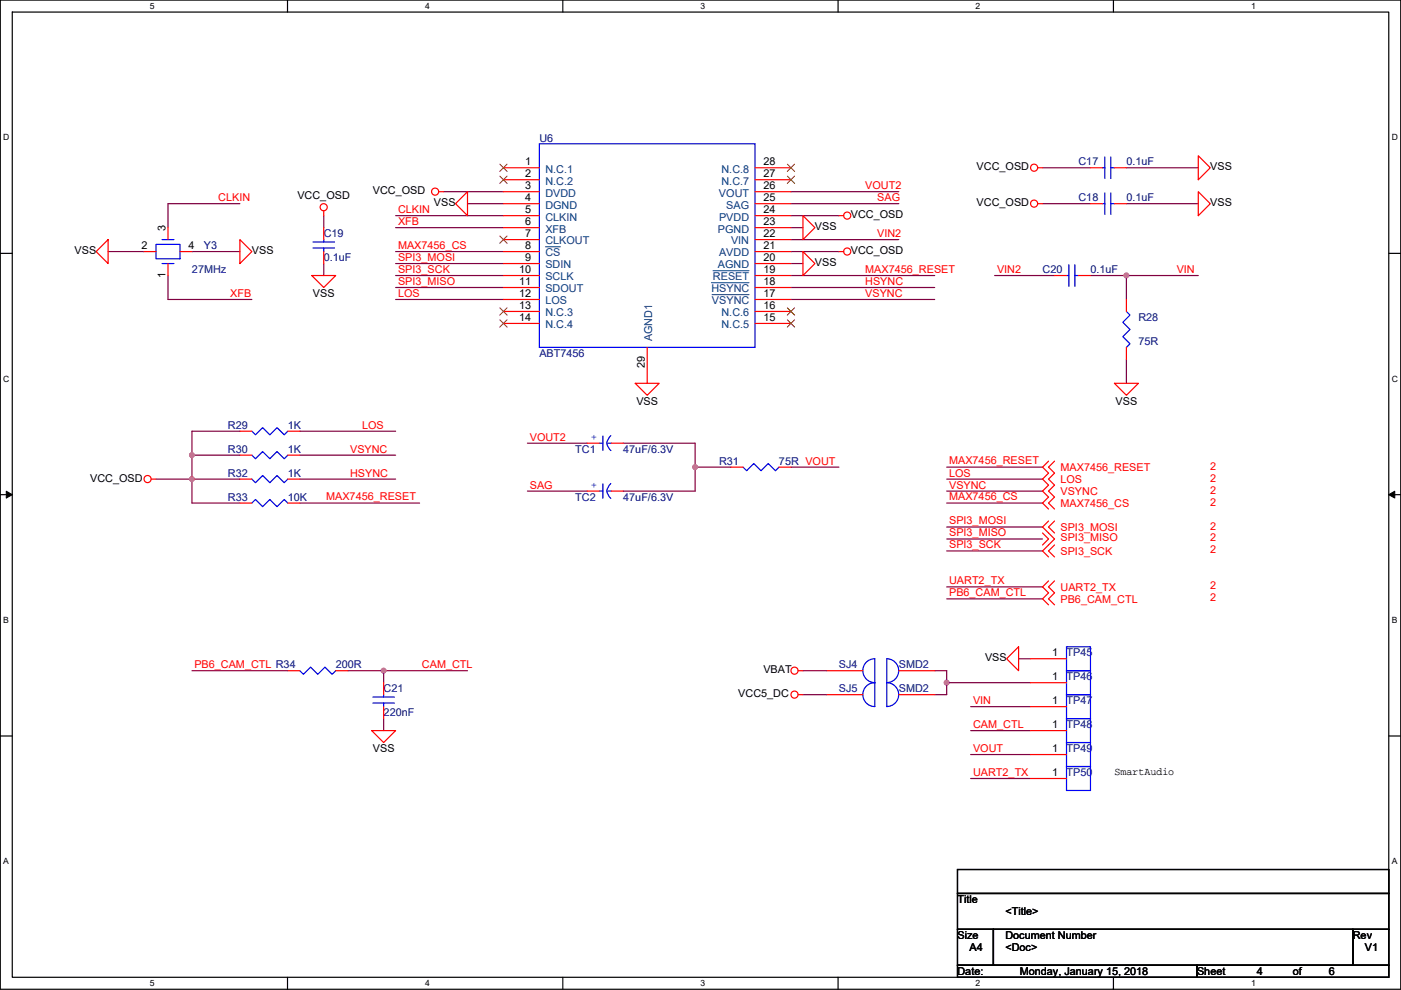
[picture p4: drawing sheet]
<svg xmlns="http://www.w3.org/2000/svg" width="297mm" height="210mm" viewBox="0 0 297 210" stroke-linecap="round" stroke-linejoin="round" font-family="sans-serif">
<path d="M.1 0h296.9v209.8h-296.9zM2.6 2.6h291.8v204.7h-291.8z" fill="none" stroke="#000" stroke-width=".25"/>
<g fill="#fff">
<path d="M31.8 .3h1v2h-1z"/>
<path d="M31.8 207.5h1v2.1h-1z"/>
</g>
<path d="M61 0v2.6M61 207.3v2.5" fill="none" stroke="#000" stroke-width=".25"/>
<g fill="#fff">
<path d="M90.1 .3h1v2h-1z"/>
<path d="M90.1 207.5h1v2.1h-1z"/>
</g>
<path d="M119.3 0v2.6M119.3 207.3v2.5" fill="none" stroke="#000" stroke-width=".25"/>
<g fill="#fff">
<path d="M148.5 .3h1v2h-1z"/>
<path d="M148.5 207.5h1v2.1h-1z"/>
</g>
<path d="M177.7 0v2.6M177.7 207.3v2.5" fill="none" stroke="#000" stroke-width=".25"/>
<g fill="#fff">
<path d="M206.9 .3h1v2h-1z"/>
<path d="M206.9 207.5h1v2.1h-1z"/>
</g>
<path d="M236.1 0v2.6M236.1 207.3v2.5" fill="none" stroke="#000" stroke-width=".25"/>
<g fill="#fff">
<path d="M265.2 .3h1v2h-1z"/>
<path d="M265.2 207.5h1v2.1h-1z"/>
<path d="M.7 28.2h1.3v2h-1.3z"/>
<path d="M295.1 28.2h1.3v2h-1.3z"/>
<path d="M.7 79.3h1.3v2.1h-1.3z"/>
<path d="M295.1 79.3h1.3v2.1h-1.3z"/>
</g>
<path d="M.1 53.7h2.5M294.4 53.7h2.6" fill="none" stroke="#000" stroke-width=".25"/>
<g fill="#fff">
<path d="M.7 130.5h1.2v2h-1.2z"/>
<path d="M295.1 130.5h1.2v2h-1.2z"/>
</g>
<path d="M.1 104.9h2.5M294.4 104.9h2.6" fill="none" stroke="#000" stroke-width=".25"/>
<path d="M1.3 104.2l1.3 .7-1.3 .7zM294.4 104.9l1.3-.7v1.4z" fill="#000" stroke="#000" stroke-width=".21"/>
<g fill="#fff">
<path d="M.7 181.7h1.2v2h-1.2z"/>
<path d="M295.1 181.7h1.2v2h-1.2z"/>
</g>
<path d="M.1 156.1h2.5M294.4 156.1h2.6M203 184.4h91.4v5.1h-91.4zM203 189.5h91.4v7.6h-91.4zM203 197.1h7.6v7.6h-7.6zM210.6 197.1h76.2v7.6h-76.2zM286.8 197.1h7.6v7.6h-7.6zM203 204.7h50.8v2.6h-50.8zM253.8 204.7h40.6v2.6h-40.6z" fill="none" stroke="#000" stroke-width=".25"/>
<g fill="none" stroke="#800040" stroke-width=".25">
<path d="M221 35.6h10.2M238.8 35.6h15.3M22.9 53.4h7.6M35.6 58.4v5.1h17.8M40.7 53.4h10.2M50.9 43.2h-15.3v5.1M68.6 45.7v2.6M68.6 55.9v2.5M83.9 58.4h22.8M83.9 45.7h22.8M83.9 48.3h22.8M83.9 53.4h22.8"/>
<path d="M83.9 55.9h22.8M94 40.7h12.7M99.1 43.2h7.6M167.7 58.4h30.5M167.7 55.9h2.5M167.7 48.3h2.5M167.7 50.8h22.9M167.7 43.2h22.9M167.7 40.7h22.9M167.7 53.4h10.2M167.7 45.7h10.2M210.9 58.4h12.7"/>
<path d="M221 43.2h10.2M231.2 58.4h7.6M238.8 43.2h15.3M238.8 58.4v5.1M238.8 58.4h15.3M83.9 63.5h22.8M83.9 61h22.8M167.7 63.5h30.5M167.7 61h30.5M238.8 76.2v5.1M40.7 96.5v10.2h10.2M40.7 96.5h10.2"/>
<path d="M50.9 91.5h-10.2v5M63.6 96.5h20.3M63.6 91.5h20.3M111.8 94h12.7M132.1 94h15.3v5.1M147.4 99.1v5.1h-15.3M147.4 99.1h7.6M167.7 99.1h10.2M200.7 99.1h20.3M33.1 101.6h17.8M63.6 101.6h20.3M63.6 106.7h25.4"/>
<path d="M111.8 104.2h12.7M200.7 116.9h20.3M200.7 114.3h20.3M200.7 111.8h20.3M200.7 106.7h20.3M200.7 101.6h20.3M200.7 104.2h20.3M200.7 127h20.3M200.7 124.5h20.3M216 139.7h2.5M40.7 142.3h20.3M73.7 142.3h7.6"/>
<path d="M81.3 142.3v2.5M81.3 152.4v2.6M81.3 142.3h17.8M170.2 142.3h5.1M170.2 147.3h5.1M198.2 142.3h2.5v2.5M200.7 144.8v2.5h-2.5M200.7 144.8h17.8M205.8 149.9h12.7M205.8 155h12.7M205.8 160h12.7M205.8 165.1h12.7"/>
</g>
<g fill="#f0f" stroke="#f0f" stroke-width=".25">
<circle cx="40.7" cy="101.6" r=".5"/>
<circle cx="40.7" cy="96.5" r=".5"/>
<circle cx="238.8" cy="58.4" r=".5"/>
<circle cx="147.4" cy="99.1" r=".5"/>
<circle cx="81.3" cy="142.2" r=".5"/>
<circle cx="200.7" cy="144.8" r=".5"/>
</g>
<g fill="none" stroke="#f00" stroke-width=".25">
<path d="M106.7 35.6h7.7M106.7 38.1h7.7M160.1 38.1h7.6M160.1 35.6h7.6M220 35.6h1M231.2 35.6h2.5M236.3 35.6h2.5M254.1 33l2.5 2.6-2.5 2.5zM22.9 50.8v5.1l-2.5-2.5zM30.5 53.4h2.6M35.6 55.9v2.5M35.6 48.3v2.5"/>
<path d="M38.2 53.4h2.5M50.9 50.8l2.5 2.6-2.5 2.5zM66.1 58.4h5.1l-2.6 2.6zM68.6 44.7v1M68.6 48.3v2.5M68.6 53.4v2.5M93 40.7h1M99.1 40.7v5l-2.5-2.5zM106.7 43.2h7.7M106.7 48.3h7.7M106.7 53.4h7.7M106.7 58.4h7.7"/>
<path d="M106.7 55.9h7.7M106.7 50.8h7.7M106.7 40.7h7.7M106.7 45.7h7.7M160.1 55.9h7.6M160.1 50.8h7.6M160.1 40.7h7.6M160.1 58.4h7.6M160.1 53.4h7.6M160.1 48.3h7.6M160.1 43.2h7.6M160.1 45.7h7.6"/>
<path d="M170.2 53.4l2.6 2.5-2.6 2.5zM170.2 45.7l2.6 2.6-2.6 2.5zM177.9 45.7h1M177.9 53.4h1M220 43.2h1M223.6 58.4h2.5M228.7 58.4h2.5M231.2 43.2h2.5M236.3 43.2h2.5M254.1 40.7l2.5 2.5-2.5 2.5zM106.7 68.6h7.7M106.7 61h7.7"/>
<path d="M106.7 63.5h7.7M106.7 66.1h7.7M137.2 73.7v7.6M160.1 68.6h7.6M160.1 66.1h7.6M160.1 63.5h7.6M160.1 61h7.6M238.8 63.5v2.6M238.8 73.7v2.5M50.9 96.5h2.5M50.9 91.5h2.5M61 96.5h2.6"/>
<path d="M61 91.5h2.6M124.5 94h2.6M129.6 94h2.5M134.7 81.3h5.1l-2.6 2.5zM155 99.1h2.5M165.2 99.1h2.5M222.3 97.8l-1.3 1.3 1.3 1.3-1.3 1.2 1.3 1.3-1.3 1.3 1.3 1.2-1.3 1.3 1.3 1.3M223.6 97.8l-1.3 1.3 1.3 1.3-1.3 1.2 1.3 1.3-1.3 1.3 1.3 1.2-1.3 1.3 1.3 1.3M236.3 81.3h5.1l-2.6 2.5zM32.1 101.6h1M50.9 101.6h2.5M50.9 106.7h2.5"/>
<path d="M61 101.6h2.6M61 106.7h2.6M124.5 104.2h2.6M129.6 104.2h2.5M221 113.1l1.3 1.2-1.3 1.3M222.3 110.5l-1.3 1.3 2.6 2.5-2.6 2.6 1.3 1.2M223.6 110.5l-1.3 1.3 1.3 1.3M223.6 115.6l-1.3 1.3 1.3 1.2M216 137.2v5.1l-2.6-2.6zM218.5 139.7h7.6M222.3 123.2l-1.3 1.3 1.3 1.3-1.3 1.2 1.3 1.3M223.6 123.2l-1.3 1.3 1.3 1.3-1.3 1.2 1.3 1.3"/>
<path d="M61 142.3h2.6M71.2 142.3h2.5M78.8 155h5.1l-2.6 2.5zM81.3 144.8v2.5M81.3 149.9v2.5M169.2 142.3h1M169.2 147.3h1M175.3 142.3h7.6M175.3 147.3h7.6M190.6 142.3h7.6M190.6 147.3h7.6M218.5 144.8h7.6"/>
<path d="M218.5 149.9h7.6M218.5 155h7.6M218.5 165.1h7.6M218.5 160h7.6"/>
<circle cx="219.2" cy="35.6" r=".76"/>
<circle cx="68.6" cy="43.9" r=".76"/>
<circle cx="92.2" cy="40.6" r=".76"/>
<circle cx="179.6" cy="45.7" r=".76"/>
<circle cx="179.6" cy="53.3" r=".76"/>
<circle cx="219.2" cy="43.2" r=".76"/>
<circle cx="31.3" cy="101.6" r=".76"/>
<circle cx="168.4" cy="142.2" r=".76"/>
<circle cx="168.4" cy="147.3" r=".76"/>
</g>
<g fill="none" stroke="#00f" stroke-width=".25">
<path d="M114.4 30.5h45.7v43.2h-45.7zM233.7 35.6h.5M234.2 33.3v4.6M235.5 33.3v4.6M235.5 35.6h.8M33.1 51.8h5.1v3.1h-5.1zM34.4 55.9h2.5M34.4 50.8h2.5M66.4 52.6h4.5M66.4 51.3h4.5M68.6 50.8v.5M68.6 52.6v.8"/>
<path d="M226.1 58.4h.5M226.6 56.2v4.5M227.9 56.2v4.5M227.9 58.4h.8M233.7 43.2h.5M234.2 40.9v4.6M235.5 40.9v4.6M235.5 43.2h.8M238.8 66.1l.8 .7-1.5 1.5 1.5 1.6-1.5 1.5 1.5 1.5-.8 .8M53.4 96.5l.8 .8 1.5-1.5 1.5 1.5 1.5-1.5 1.6 1.5 .7-.8M53.4 91.5l.8 .7 1.5-1.5 1.5 1.5 1.5-1.5 1.6 1.5 .7-.7M127.1 94h.7"/>
<path d="M127.8 92.5v3M128.6 94l.5 1 .4 .6M128.8 94h.8M129.5 92.4l-.4 .6-.5 .9M157.5 99.1l.8 .7 1.5-1.5 1.6 1.5 1.5-1.5 1.5 1.5 .8-.7M53.4 101.6l.8 .8 1.5-1.5 1.5 1.5 1.5-1.5 1.6 1.5 .7-.8M53.4 106.7l.8-.8 1.5 1.6 1.5-1.6 1.5 1.6 1.6-1.6 .7 .8M127.1 104.2h.7M127.8 102.6v3.1M128.6 104.2l.5 1 .4 .5M128.8 104.2h.8M129.5 102.6l-.4 .5-.5 1"/>
<path d="M226.1 137.2h5.1v5.1h-5.1zM63.6 142.3l.7 .7 1.5-1.5 1.6 1.5 1.5-1.5 1.5 1.5 .8-.7M79.1 149.1h4.5M79.1 147.8h4.5M81.3 147.3v.5M81.3 149.1v.8M185.5 144.8a2.53 2.53 0 0 1-2.6-2.6 2.53 2.53 0 0 1 2.6-2.5v5.1M185.5 144.8a2.53 2.53 0 0 0-2.6 2.5 2.53 2.53 0 0 0 2.6 2.6M185.5 144.8v5.1M188 144.8a2.53 2.53 0 0 0 2.5-2.5 2.53 2.53 0 0 0-2.5-2.6v5.1M188 144.8a2.53 2.53 0 0 1 2.5 2.5 2.53 2.53 0 0 1-2.5 2.6M188 144.8v5.1"/>
<path d="M226.1 142.3h5.1v5h-5.1zM226.1 147.3h5.1v5.1h-5.1zM226.1 152.4h5.1v5.1h-5.1zM226.1 157.5h5.1v5.1h-5.1zM226.1 162.6h5.1v5.1h-5.1z"/>
</g>
<path d="M115.6 52.3h3.2M150.8 60h8M151.2 57.4h7.6M151 62.5h7.8" fill="none" stroke="#004080" stroke-width=".21"/>
<g fill="none" stroke="#804000" stroke-width=".21">
<path d="M106 34.8l1.5 1.6M106 37.4l1.5 1.5M107.5 34.8l-1.5 1.6M107.5 37.4l-1.5 1.5M166.9 37.4l1.6 1.5M166.9 34.8l1.6 1.6M168.5 37.4l-1.6 1.5M168.5 34.8l-1.6 1.6M106 50.1l1.5 1.5M107.5 50.1l-1.5 1.5M106 67.8l1.5 1.6M106 65.3l1.5 1.5"/>
<path d="M107.5 67.8l-1.5 1.6M107.5 65.3l-1.5 1.5M166.9 67.8l1.6 1.6M166.9 65.3l1.6 1.5M168.5 67.8l-1.6 1.6M168.5 65.3l-1.6 1.5"/>
</g>
<g font-size="2.3">
<text x="111.3" y="35.1">1</text>
<text x="161.9" y="35.1">28</text>
<text x="79.1" y="41.2">VCC_OSD</text>
<text x="111.3" y="40.1">3</text>
<text x="111.3" y="37.6">2</text>
<text x="161.9" y="40.1">26</text>
<text x="161.9" y="37.6">27</text>
<text x="207.1" y="36.1">VCC_OSD</text>
<text x="256.6" y="36.1">VSS</text>
<text x="63.1" y="42.2">VCC_OSD</text>
<text x="92" y="43.7">VSS</text>
<text x="111.3" y="42.7">4</text>
<text x="111.3" y="47.8">6</text>
<text x="111.3" y="45.2">5</text>
<text x="161.9" y="42.7">25</text>
<text x="161.9" y="47.8">23</text>
<text x="161.9" y="45.2">24</text>
<text x="180.4" y="46.3">VCC_OSD</text>
<text x="207.1" y="43.7">VCC_OSD</text>
<text x="256.6" y="43.7">VSS</text>
<text x="15.8" y="53.9">VSS</text>
<text x="30" y="52.8">2</text>
<text x="35.1" y="49" transform="rotate(-90 35.1 49)">3</text>
<text x="39.9" y="52.8">4</text>
<text x="53.4" y="53.9">VSS</text>
<text x="111.3" y="52.8">8</text>
<text x="111.3" y="50.3">7</text>
<text x="161.9" y="50.3">22</text>
<text x="161.9" y="52.8">21</text>
<text x="172.8" y="48.8">VSS</text>
<text x="180.4" y="53.9">VCC_OSD</text>
<text x="35.1" y="59" transform="rotate(-90 35.1 59)">1</text>
<text x="110" y="57.9">10</text>
<text x="111.3" y="55.4">9</text>
<text x="161.9" y="55.4">20</text>
<text x="161.9" y="57.9">19</text>
<text x="172.8" y="56.4">VSS</text>
<text x="66.4" y="63">VSS</text>
<text x="110" y="60.5">11</text>
<text x="110" y="63">12</text>
<text x="110" y="65.5">13</text>
<text x="161.9" y="63">17</text>
<text x="161.9" y="60.5">18</text>
<text x="161.9" y="65.5">16</text>
<text x="110" y="68.1">14</text>
<text x="161.9" y="68.1">15</text>
<text x="136.7" y="78" transform="rotate(-90 136.7 78)">29</text>
<text x="134.9" y="85.9">VSS</text>
<text x="236.5" y="85.9">VSS</text>
<text x="19.1" y="102.2">VCC_OSD</text>
<text x="161.9" y="142.8">VBAT</text>
<text x="208.8" y="140.3">VSS</text>
<text x="223.1" y="139.2">1</text>
<text x="156.5" y="147.9">VCC5_DC</text>
<text x="223.1" y="144.3">1</text>
<text x="223.1" y="149.4">1</text>
<text x="223.1" y="154.4">1</text>
<text x="79.1" y="159.6">VSS</text>
<text x="223.1" y="159.5">1</text>
<text x="223.1" y="164.6">1</text>
<text x="236.3" y="164.4">SmartAudio</text>
<text x="203" y="191.6">Title</text>
<text x="213.2" y="194.1">&lt;Title&gt;</text>
<text x="203" y="199.2">Size</text>
<text x="205.5" y="201.7">A4</text>
<text x="213.2" y="199.2">Document Number</text>
<text x="213.2" y="201.7">&lt;Doc&gt;</text>
<text x="286.8" y="199.2">Rev</text>
<text x="289.4" y="201.7">V1</text>
<text x="203" y="206.8">Date:</text>
<text x="216.2" y="206.8">Monday, January 15, 2018</text>
<text x="253.8" y="206.8">Sheet</text>
<text x="266.5" y="206.8">4</text>
<text x="274.1" y="206.8">of</text>
<text x="281.7" y="206.8">6</text>
</g>
<g font-size="2.3" fill="#000080">
<text x="114.4" y="30">U6</text>
<text x="228.7" y="35.1">C17</text>
<text x="238.8" y="35.1">0.1uF</text>
<text x="228.7" y="42.7">C18</text>
<text x="238.8" y="42.7">0.1uF</text>
<text x="43.2" y="52.9">Y3</text>
<text x="68.6" y="50.3">C19</text>
<text x="40.7" y="58">27MHz</text>
<text x="68.6" y="55.4">0.1uF</text>
<text x="221" y="58">C20</text>
<text x="231.2" y="58">0.1uF</text>
<text x="241.4" y="68.1">R28</text>
<text x="114.4" y="75.7">ABT7456</text>
<text x="241.4" y="73.2">75R</text>
<text x="48.3" y="91">R29</text>
<text x="61" y="91">1K</text>
<text x="48.3" y="96.1">R30</text>
<text x="48.3" y="101.1">R32</text>
<text x="61" y="96.1">1K</text>
<text x="61" y="101.1">1K</text>
<text x="122" y="96.1">TC1</text>
<text x="132.1" y="96.1">47uF/6.3V</text>
<text x="152.5" y="98.6">R31</text>
<text x="165.2" y="98.6">75R VOUT</text>
<text x="48.3" y="106.2">R33</text>
<text x="61" y="106.2">10K</text>
<text x="122" y="106.2">TC2</text>
<text x="132.1" y="106.2">47uF/6.3V</text>
<text x="71.2" y="141.8">200R</text>
<text x="177.9" y="141.8">SJ4</text>
<text x="190.6" y="141.8">SMD2</text>
<text x="226.1" y="139.2">TP45</text>
<text x="81.3" y="146.9">C21</text>
<text x="177.9" y="146.9">SJ5</text>
<text x="190.6" y="146.9">SMD2</text>
<text x="226.1" y="144.3">TP46</text>
<text x="226.1" y="149.4">TP47</text>
<text x="81.3" y="151.9">220nF</text>
<text x="226.1" y="154.5">TP48</text>
<text x="226.1" y="159.6">TP49</text>
<text x="226.1" y="164.6">TP50</text>
</g>
<g font-size="2.3" fill="#004080">
<text x="115.6" y="36.6">N.C.1</text>
<text x="115.6" y="41.7">DVDD</text>
<text x="115.6" y="39.2">N.C.2</text>
<text x="152.4" y="41.7">VOUT</text>
<text x="153" y="39.2">N.C.7</text>
<text x="153" y="36.6">N.C.8</text>
<text x="115.6" y="44.2">DGND</text>
<text x="115.6" y="46.8">CLKIN</text>
<text x="152.5" y="46.8">PVDD</text>
<text x="154" y="44.2">SAG</text>
<text x="115.6" y="49.3">XFB</text>
<text x="115.6" y="51.9">CLKOUT</text>
<text x="152.2" y="49.3">PGND</text>
<text x="155" y="51.9">VIN</text>
<text x="115.6" y="54.4">CS</text>
<text x="115.6" y="59.5">SCLK</text>
<text x="115.6" y="56.9">SDIN</text>
<text x="151.2" y="59.5">RESET</text>
<text x="152.2" y="56.9">AGND</text>
<text x="152.5" y="54.4">AVDD</text>
<text x="115.6" y="62">SDOUT</text>
<text x="115.6" y="64.6">LOS</text>
<text x="150.8" y="62">HSYNC</text>
<text x="151" y="64.6">VSYNC</text>
<text x="115.6" y="69.6">N.C.4</text>
<text x="115.6" y="67.1">N.C.3</text>
<text x="153" y="69.6">N.C.5</text>
<text x="153" y="67.1">N.C.6</text>
<text x="138.3" y="72.4" transform="rotate(-90 138.3 72.4)">AGND1</text>
</g>
<g font-size="2.3" fill="#f00">
<text x="183.4" y="40.2">VOUT2</text>
<text x="46.3" y="42.7">CLKIN</text>
<text x="84.4" y="45.2">CLKIN</text>
<text x="84.4" y="47.8">XFB</text>
<text x="186" y="42.7">SAG</text>
<text x="84.4" y="52.7">MAX7456_CS</text>
<text x="186" y="50.3">VIN2</text>
<text x="84.4" y="57.8">SPI3_SCK</text>
<text x="84.4" y="55.3">SPI3_MOSI</text>
<text x="183.4" y="57.8">MAX7456_RESET</text>
<text x="211.4" y="57.9">VIN2</text>
<text x="249.5" y="57.9">VIN</text>
<text x="48.8" y="63">XFB</text>
<text x="84.4" y="63">LOS</text>
<text x="84.4" y="60.4">SPI3_MISO</text>
<text x="183.4" y="63">VSYNC</text>
<text x="183.4" y="60.5">HSYNC</text>
<text x="76.8" y="91">LOS</text>
<text x="112.3" y="93.5">VOUT2</text>
<text x="74.2" y="101.1">HSYNC</text>
<text x="74.2" y="96">VSYNC</text>
<text x="201.2" y="98.5">MAX7456_RESET</text>
<text x="201.2" y="101.1">LOS</text>
<text x="224.9" y="99.9">MAX7456_RESET</text>
<text x="256.6" y="99.6">2</text>
<text x="69.1" y="106.1">MAX7456_RESET</text>
<text x="112.3" y="103.7">SAG</text>
<text x="201.2" y="106.1">MAX7456_CS</text>
<text x="201.2" y="103.7">VSYNC</text>
<text x="224.9" y="107.5">MAX7456_CS</text>
<text x="224.9" y="102.4">LOS</text>
<text x="224.9" y="104.9">VSYNC</text>
<text x="256.6" y="107.2">2</text>
<text x="256.6" y="102.2">2</text>
<text x="256.6" y="104.7">2</text>
<text x="201.2" y="113.7">SPI3_MISO</text>
<text x="201.2" y="111.2">SPI3_MOSI</text>
<text x="224.9" y="112.6">SPI3_MOSI</text>
<text x="256.6" y="112.3">2</text>
<text x="201.2" y="116.2">SPI3_SCK</text>
<text x="224.9" y="114.9">SPI3_MISO</text>
<text x="224.9" y="117.6">SPI3_SCK</text>
<text x="256.6" y="117.4">2</text>
<text x="256.6" y="114.9">2</text>
<text x="201.2" y="123.9">UART2_TX</text>
<text x="224.9" y="125.3">UART2_TX</text>
<text x="256.6" y="125">2</text>
<text x="201.2" y="126.4">PB6_CAM_CTL</text>
<text x="224.9" y="127.8">PB6_CAM_CTL</text>
<text x="256.6" y="127.6">2</text>
<text x="41.2" y="141.6">PB6_CAM_CTL R34</text>
<text x="89.5" y="141.6">CAM_CTL</text>
<text x="206.3" y="149.4">VIN</text>
<text x="206.3" y="154.3">CAM_CTL</text>
<text x="206.3" y="159.5">VOUT</text>
<text x="206.3" y="164.5">UART2_TX</text>
</g>
<g font-size="2.3" fill="#00f">
<text x="125.3" y="93.3">+</text>
<text x="125.3" y="103.4">+</text>
</g>
<g font-size="1.8">
<text x="31.8" y="1.9">5</text>
<text x="90.1" y="1.9">4</text>
<text x="148.5" y="1.9">3</text>
<text x="206.9" y="1.9">2</text>
<text x="265.2" y="1.9">1</text>
<text x=".7" y="29.8">D</text>
<text x="295.1" y="29.8">D</text>
<text x=".7" y="81">C</text>
<text x="295.1" y="81">C</text>
<text x=".7" y="132.1">B</text>
<text x="295.1" y="132.1">B</text>
<text x=".7" y="183.3">A</text>
<text x="295.1" y="183.3">A</text>
<text x="31.8" y="209.2">5</text>
<text x="90.1" y="209.2">4</text>
<text x="148.5" y="209.2">3</text>
<text x="206.9" y="209.2">2</text>
<text x="265.2" y="209.2">1</text>
</g>
</svg>
